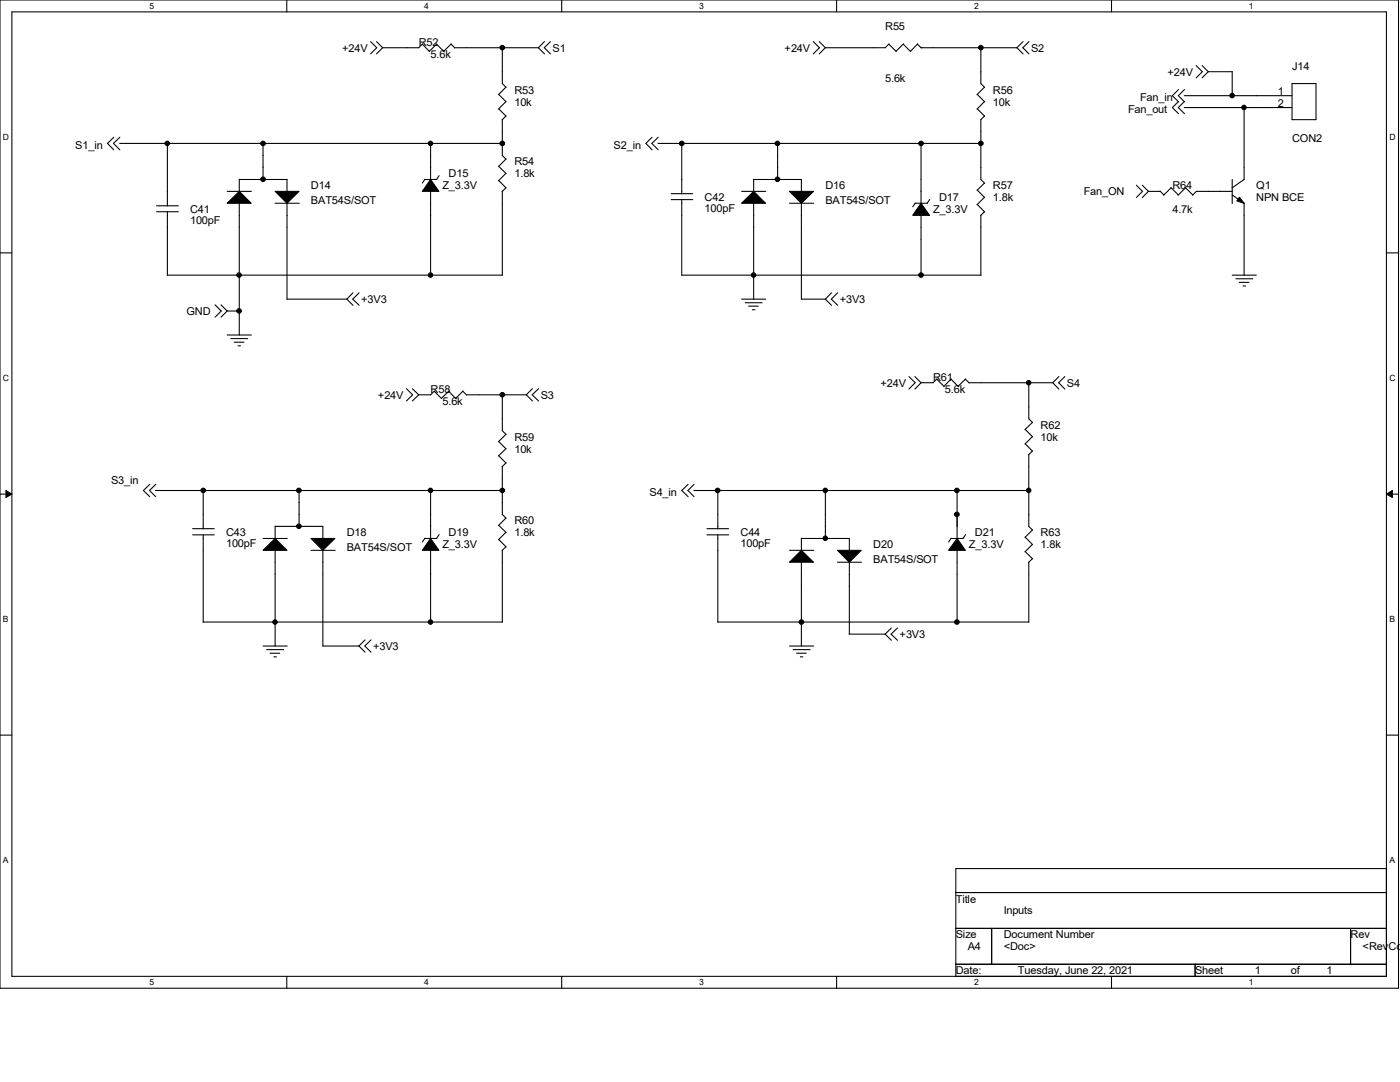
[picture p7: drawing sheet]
<svg xmlns="http://www.w3.org/2000/svg" width="279mm" height="216mm" viewBox="0 0 279 216" stroke-linecap="round" stroke-linejoin="round" font-family="sans-serif">
<path d="M0 0h279.1v197.2h-279.1zM2.4 2.4h274.3v192.4h-274.3z" fill="none" stroke="#000" stroke-width=".21"/>
<g fill="#fff">
<path d="M29.8 .3h.9v1.9h-.9z"/>
<path d="M29.8 195.1h.9v1.9h-.9z"/>
</g>
<path d="M57.2 0v2.4M57.2 194.8v2.4" fill="none" stroke="#000" stroke-width=".21"/>
<g fill="#fff">
<path d="M84.7 .3h.9v1.9h-.9z"/>
<path d="M84.7 195.1h.9v1.9h-.9z"/>
</g>
<path d="M112.1 0v2.4M112.1 194.8v2.4" fill="none" stroke="#000" stroke-width=".21"/>
<g fill="#fff">
<path d="M139.5 .3h1v1.9h-1z"/>
<path d="M139.5 195.1h1v1.9h-1z"/>
</g>
<path d="M167 0v2.4M167 194.8v2.4" fill="none" stroke="#000" stroke-width=".21"/>
<g fill="#fff">
<path d="M194.4 .3h.9v1.9h-.9z"/>
<path d="M194.4 195.1h.9v1.9h-.9z"/>
</g>
<path d="M221.8 0v2.4M221.8 194.8v2.4" fill="none" stroke="#000" stroke-width=".21"/>
<g fill="#fff">
<path d="M249.3 .3h.9v1.9h-.9z"/>
<path d="M249.3 195.1h.9v1.9h-.9z"/>
<path d="M.6 26.4h1.2v1.9h-1.2z"/>
<path d="M277.3 26.4h1.2v1.9h-1.2z"/>
<path d="M.6 74.5h1.2v1.9h-1.2z"/>
<path d="M277.3 74.5h1.2v1.9h-1.2z"/>
</g>
<path d="M0 50.5h2.4M276.7 50.5h2.4" fill="none" stroke="#000" stroke-width=".21"/>
<g fill="#fff">
<path d="M.6 122.6h1.1v1.9h-1.1z"/>
<path d="M277.3 122.6h1.1v1.9h-1.1z"/>
</g>
<path d="M0 98.6h2.4M276.7 98.6h2.4" fill="none" stroke="#000" stroke-width=".21"/>
<path d="M1.2 97.9l1.2 .7-1.2 .7zM276.7 98.6l1.2-.7v1.4z" fill="#000" stroke="#000" stroke-width=".2"/>
<g fill="#fff">
<path d="M.6 170.7h1.1v1.9h-1.1z"/>
<path d="M277.3 170.7h1.1v1.9h-1.1z"/>
</g>
<g fill="none" stroke="#000" stroke-width=".21">
<path d="M74 8.3l1.2 1.2-1.2 1.3M75.1 8.3l1.3 1.2M76.4 9.5l-1.3 1.3M84.3 8.8l1.4 1.5M84.3 8.8l-.7 .7h-7.2M87.1 8.8l1.5 1.5M87.2 8.8l-1.5 1.4M90 8.8l.8 .8M90 8.8l-1.4 1.4M90.7 9.5h16.8M99.5 18.8l1.5 1.5M100.2 9.5v7.2l.8 .7"/>
<path d="M101 17.4l-1.5 1.5M108.7 8.3l-1.3 1.2 1.3 1.3M109.9 8.3l-1.3 1.2 1.3 1.3M162.3 8.3l1.2 1.2-1.2 1.3M163.5 8.3l1.2 1.2M164.7 9.5l-1.2 1.3M177.4 8.8l1.5 1.5M177.4 8.8l-.7 .7h-12M180.3 8.8l1.4 1.5M180.3 8.8l-1.5 1.4M183.1 8.8l.8 .8M183.1 8.8l-1.4 1.4"/>
<path d="M183.8 9.5h19.1M195 18.8l1.5 1.5M195.7 9.5v7.2l.8 .7M196.5 17.4l-1.5 1.5M202.9 9.5l1.3 1.3M204.2 8.3l-1.3 1.2M205.4 8.3l-1.3 1.2 1.3 1.3M235.2 17.9l-1.2 1.2 1.2 1.2M236.3 19.1h21.6M236.4 17.9l-1.2 1.2 1.2 1.2M238.7 13.1l1.2 1.2-1.2 1.2M239.9 13.1l1.2 1.2"/>
<path d="M241.1 14.3l-1.2 1.2M241.1 14.3h4.9M245.9 14.3v4.8M257.9 16.7h4.7v7.2h-4.7zM22.7 27.4l-1.2 1.2 1.2 1.3M23.9 28.6h76.4M23.9 27.4l-1.3 1.2 1.3 1.3M33.4 28.6v12.5M45.3 38.2h4.9M47.8 35.8h9.5v2.4M47.8 35.8v2.4M52.5 28.6v7.2"/>
<path d="M84.8 35.8h2.4M84.8 35.8l-.5 .7M85.9 28.6v7.2M85.9 38.1v16.8M87.6 35.1l-.5 .7M99.5 33.2l1.5 1.4M99.5 36l1.5 1.5M99.5 21.7l1.5 1.5M100.2 23.9v7.1l.8 .8M100.2 38.2v16.7M101 31.7l-1.5 1.5M101 34.6l-1.5 1.5"/>
<path d="M101 37.5l-.8 .7M101 20.3l-1.5 1.5M101 23.2l-.8 .7M130.1 27.4l-1.2 1.2 1.2 1.3M131.3 28.6h64.5M131.4 27.4l-1.3 1.2 1.3 1.3M133.9 39.8h4.4M133.9 38.7h4.4M136.1 28.6v10.1M136.1 39.8v15.1M148 38.2h4.8M150.4 35.8h9.5v2.4"/>
<path d="M150.4 35.8v2.4M155.2 28.6v7.2M183.8 28.6v12M185.5 39.8l-.5 .8M195 21.7l1.5 1.5M195 37.9l1.5 1.5M196.5 20.3l-1.5 1.5M196.5 23.2l-.8 .7v11.9l.8 .8M196.5 36.5l-1.5 1.5M196.5 39.4l-1.5 1.5M226.8 37l1.2 1.2-1.2 1.2M228 37l1.2 1.2"/>
<path d="M229.2 38.2l-1.2 1.2M229.2 38.2h2.4M231.5 38.1l.8 .8M233.7 37.4l1.5 1.5M233.7 37.5l-1.5 1.4M235.2 20.2l-1.2 1.3 1.2 1.2M236.3 21.5h21.6M236.4 20.2l-1.2 1.3 1.2 1.2M236.6 37.4l1.4 1.5M236.6 37.5l-1.5 1.4M245.9 38.9l2.4 1.7M245.9 35.8v4.8"/>
<path d="M245.9 38.2h-7.1l-.8 .7M248.3 21.4v14.4l-2.4 1.7M31.2 42.2h4.4M31.2 41.1h4.4M33.4 54.9h66.8M33.4 42.2v12.7M47.8 40.5v26.4M54.9 40.6h4.8M57.3 59.7h12M57.3 40.6v19.1M70.4 58.4l-1.2 1.3 1.2 1.2M71.7 58.4l-1.3 1.3 1.3 1.2"/>
<path d="M136.1 54.9h59.7M148 59.7h4.8M150.4 40.5v19.2M157.6 40.6h4.8M159.9 59.7h4.9M159.9 40.6v19.1M165.9 58.4l-1.2 1.3 1.2 1.2M167.2 58.4l-1.3 1.3 1.3 1.2M182.6 40.6h2.5M182.7 40.5l-.5 .8M183.8 42.9v12M195 40.8l1.5 1.5"/>
<path d="M195.7 43v11.9M196.5 42.2l-.8 .8M245.9 54.9h4.8M246.6 55.6h3.4M247.3 56.3h2M248.1 57.1h.5M248.3 40.6v14.3M42.9 60.8l1.3 1.3-1.3 1.2M44.1 60.8l1.2 1.3-1.2 1.2M45.3 62.1h2.5M45.3 66.8h4.9M46.1 67.6h3.3"/>
<path d="M46.7 68.3h2M47.5 69h.5M81.1 77.6l1.2 1.2-1.2 1.2M82.3 77.6l1.3 1.2M83.6 78.8l-1.3 1.2M86.7 78.1l1.4 1.4M86.7 78l-.8 .8h-2.3M89.5 78.1l1.5 1.4M89.6 78l-1.5 1.5M92.4 78.1l.7 .7M92.4 78l-1.5 1.5M93.1 78.8h11.9"/>
<path d="M100.2 78.8v7.1l.8 .8M105 78.8l1.3 1.2M106.3 77.6l-1.3 1.2M107.5 77.6l-1.3 1.2 1.3 1.2M148.7 60.4h3.4M149.4 61.1h1.9M150.2 61.8h.5M181.4 75.1l1.2 1.3-1.2 1.2M182.6 75.1l1.2 1.3M183.8 76.4l-1.2 1.2M186.9 75.6l1.5 1.5M187 75.6l-.8 .8h-2.4"/>
<path d="M189.8 75.6l1.5 1.5M189.8 75.6l-1.4 1.5M192.7 75.6l.7 .8M192.7 75.6l-1.5 1.5M193.4 76.4h16.7M205.3 76.4v7.2l.8 .7M210.1 76.4l1.2 1.2M211.3 75.1l-1.2 1.3M212.5 75.1l-1.2 1.3 1.2 1.2M29.9 96.6l-1.3 1.3 1.3 1.2M31 97.9h69.3M31.1 96.6l-1.3 1.3 1.3 1.2"/>
<path d="M40.6 97.8v7.7M59.7 97.9v7.1M85.9 97.9v9.5M99.5 88.1l1.5 1.5-1.5 1.4M99.5 90.9l1.5 1.5M100.2 93.1v9.6l.8 .7M101 86.7l-1.5 1.4M101 92.4l-.8 .7M137.3 96.6l-1.2 1.3 1.2 1.2M138.5 97.9h66.9M138.5 96.6l-1.2 1.3 1.2 1.2M143.3 97.8v7.7"/>
<path d="M164.7 97.8v9.6M191 97.8v9.6M204.6 85.7l1.5 1.5M204.6 88.6l1.5 1.4M205.3 90.7v14.3l.8 .8-1.5 1.4M206 84.3l-1.4 1.4M206 87.1l-1.4 1.5M206 90l-.7 .8M38.4 106.7h4.4M38.4 105.5h4.4M40.6 106.7v17.5M52.5 107.4h4.8"/>
<path d="M54.9 105v2.4M54.9 109.8v19.1M54.9 105h9.5v2.5M62.1 109.8h4.8M64.4 109.8v19.1h7.3M84.8 107.4h2.4M84.8 107.4l-.5 .8M85.9 109.8v14.3M87.6 106.7l-.5 .7M99.5 104.8l1.5 1.5M99.5 107.7l1.5 1.4-.8 .8M100.2 109.8v14.4"/>
<path d="M101 103.4l-1.5 1.5M101 106.2l-1.5 1.5M141.1 106.7h4.3M141.1 105.5h4.3M143.3 106.7v17.5M157.6 109.8h4.8M159.9 109.8v-2.4h9.6v2.5M159.9 112.1v16.8M167.1 112.2h4.8M169.5 112.2v14.3M189.8 107.4h2.4M189.8 107.4l-.5 .8"/>
<path d="M191 109.8v14.4M192.7 106.7l-.5 .7M204.6 107.2l1.5 1.5M204.6 110.1l1.5 1.4M205.3 112.2v12M206 108.6l-1.4 1.5M206 111.5l-.7 .7M40.6 124.1h59.7M52.5 128.9h4.8M53.2 129.6h3.4M53.9 130.3h1.9M54.7 131.1h.5"/>
<path d="M71.6 128.9l1.3 1.2M72.9 127.7l-1.3 1.2M74 127.7l-1.2 1.2 1.2 1.2M143.3 124.1h62M157.6 128.9h4.8M158.3 129.6h3.4M159 130.3h1.9M159.7 131.1h.5M169.5 126.5h7.2M176.7 126.5l1.2 1.3M177.9 125.3l-1.2 1.2M179.1 125.3l-1.3 1.2 1.3 1.3"/>
<path d="M0 146.7h2.4M276.7 146.7h2.4M190.8 173.3h85.9v21.5h-85.9zM190.8 178.1h85.9M190.8 185.3h85.9M190.8 192.4h85.9M197.9 185.3v7.1M238.5 192.4v2.4M269.5 185.3v7.1"/>
</g>
<g fill="#000" stroke="#000" stroke-width=".21">
<path d="M247.4 39.4l.9 1.2-1.5-.5z"/>
<path d="M54.9 38.2h4.8l-2.4 2.4z" fill-rule="evenodd"/>
<path d="M85.9 35.8l1.7 2.4h-3.3z" fill-rule="evenodd"/>
<path d="M157.6 38.2h4.7l-2.4 2.4z" fill-rule="evenodd"/>
<path d="M45.3 40.6l2.5-2.4 2.3 2.4z" fill-rule="evenodd"/>
<path d="M148 40.6l2.4-2.4 2.4 2.4z" fill-rule="evenodd"/>
<path d="M183.8 40.6l1.7 2.4h-3.3z" fill-rule="evenodd"/>
<path d="M52.5 109.8l2.4-2.4 2.4 2.4z" fill-rule="evenodd"/>
<path d="M62.1 107.4h4.7l-2.4 2.4z" fill-rule="evenodd"/>
<path d="M85.9 107.4l1.7 2.4h-3.3z" fill-rule="evenodd"/>
<path d="M159.9 109.8l2.4 2.4h-4.7z" fill-rule="evenodd"/>
<path d="M167.1 109.8h4.8l-2.4 2.4z" fill-rule="evenodd"/>
<path d="M191 107.4l1.7 2.4h-3.4z" fill-rule="evenodd"/>
<circle cx="100.3" cy="9.5" r=".46"/>
<circle cx="195.8" cy="9.5" r=".46"/>
<circle cx="245.9" cy="19.1" r=".44"/>
<circle cx="33.4" cy="28.6" r=".44"/>
<circle cx="52.5" cy="28.6" r=".46"/>
<circle cx="52.5" cy="35.8" r=".46"/>
<circle cx="85.9" cy="28.6" r=".44"/>
<circle cx="100.3" cy="28.6" r=".46"/>
<circle cx="136.1" cy="28.6" r=".46"/>
<circle cx="155.2" cy="35.8" r=".46"/>
<circle cx="155.2" cy="28.6" r=".46"/>
<circle cx="183.8" cy="28.6" r=".46"/>
<circle cx="195.8" cy="28.6" r=".46"/>
<circle cx="248.3" cy="21.4" r=".44"/>
<circle cx="47.7" cy="54.9" r=".46"/>
<circle cx="85.9" cy="54.9" r=".44"/>
<circle cx="150.4" cy="54.9" r=".44"/>
<circle cx="183.8" cy="54.9" r=".46"/>
<circle cx="47.7" cy="62" r=".46"/>
<circle cx="100.3" cy="78.8" r=".46"/>
<circle cx="205.3" cy="76.4" r=".44"/>
<circle cx="40.6" cy="97.9" r=".46"/>
<circle cx="59.7" cy="97.9" r=".46"/>
<circle cx="85.9" cy="97.9" r=".44"/>
<circle cx="100.3" cy="97.9" r=".46"/>
<circle cx="143.2" cy="97.9" r=".46"/>
<circle cx="164.7" cy="97.9" r=".44"/>
<circle cx="191" cy="97.9" r=".46"/>
<circle cx="205.3" cy="97.9" r=".44"/>
<circle cx="59.7" cy="105" r=".46"/>
<circle cx="164.7" cy="107.4" r=".44"/>
<circle cx="191" cy="102.6" r=".46"/>
<circle cx="54.9" cy="124.1" r=".44"/>
<circle cx="85.9" cy="124.1" r=".44"/>
<circle cx="159.9" cy="124.1" r=".46"/>
<circle cx="191" cy="124.1" r=".46"/>
</g>
<g font-size="2.2">
<text x="68.3" y="10.3">+24V</text>
<text x="83.6" y="9.1">R52</text>
<text x="85.9" y="11.5">5.6k</text>
<text x="110.3" y="10.3">S1</text>
<text x="156.6" y="10.3">+24V</text>
<text x="176.7" y="6">R55</text>
<text x="205.8" y="10.3">S2</text>
<text x="176.7" y="16.3">5.6k</text>
<text x="233" y="15.1">+24V</text>
<text x="257.8" y="13.9">J14</text>
<text x="102.7" y="18.7">R53</text>
<text x="102.7" y="21.1">10k</text>
<text x="198.2" y="18.7">R56</text>
<text x="198.2" y="21.1">10k</text>
<text x="225.1" y="22.5">Fan_out</text>
<text x="227.5" y="20.1">Fan_in</text>
<text x="255" y="19.1">1</text>
<text x="255" y="21.4">2</text>
<text x="15" y="29.7">S1_in</text>
<text x="122.5" y="29.7">S2_in</text>
<text x="257.8" y="28.2">CON2</text>
<text x="89.5" y="35.4">D15</text>
<text x="102.7" y="33">R54</text>
<text x="102.7" y="35.4">1.8k</text>
<text x="62.1" y="37.8">D14</text>
<text x="62.1" y="40.6">BAT54S/SOT</text>
<text x="88.3" y="37.8">Z_3.3V</text>
<text x="140.6" y="40.2">C42</text>
<text x="164.7" y="37.8">D16</text>
<text x="164.7" y="40.6">BAT54S/SOT</text>
<text x="187.4" y="40.2">D17</text>
<text x="198.2" y="37.8">R57</text>
<text x="198.2" y="40.2">1.8k</text>
<text x="216.3" y="39">Fan_ON</text>
<text x="234" y="37.8">R64</text>
<text x="250.7" y="37.8">Q1</text>
<text x="250.7" y="40.2">NPN BCE</text>
<text x="37.9" y="42.5">C41</text>
<text x="37.9" y="44.7">100pF</text>
<text x="140.6" y="42.3">100pF</text>
<text x="186.2" y="42.5">Z_3.3V</text>
<text x="234" y="42.5">4.7k</text>
<text x="37.2" y="62.9">GND</text>
<text x="72.1" y="60.5">+3V3</text>
<text x="167.6" y="60.5">+3V3</text>
<text x="175.7" y="77.2">+24V</text>
<text x="186.2" y="76">R61</text>
<text x="212.9" y="77.2">S4</text>
<text x="75.4" y="79.6">+24V</text>
<text x="85.9" y="78.4">R58</text>
<text x="88.3" y="80.8">5.6k</text>
<text x="107.9" y="79.6">S3</text>
<text x="188.6" y="78.4">5.6k</text>
<text x="102.7" y="87.9">R59</text>
<text x="207.7" y="85.6">R62</text>
<text x="207.7" y="87.9">10k</text>
<text x="102.7" y="90.3">10k</text>
<text x="22.2" y="96.5">S3_in</text>
<text x="129.6" y="98.9">S4_in</text>
<text x="45.1" y="107">C43</text>
<text x="69.2" y="107">D18</text>
<text x="89.5" y="107">D19</text>
<text x="102.7" y="104.6">R60</text>
<text x="102.7" y="107">1.8k</text>
<text x="147.8" y="107">C44</text>
<text x="194.6" y="107">D21</text>
<text x="207.7" y="107">R63</text>
<text x="45.1" y="109.2">100pF</text>
<text x="69.2" y="109.9">BAT54S/SOT</text>
<text x="88.3" y="109.4">Z_3.3V</text>
<text x="147.8" y="109.2">100pF</text>
<text x="174.3" y="109.4">D20</text>
<text x="174.3" y="112.3">BAT54S/SOT</text>
<text x="193.4" y="109.4">Z_3.3V</text>
<text x="207.7" y="109.4">1.8k</text>
<text x="74.5" y="129.7">+3V3</text>
<text x="179.5" y="127.3">+3V3</text>
<text x="190.7" y="180.1">Title</text>
<text x="200.3" y="182.5">Inputs</text>
<text x="190.7" y="187.2">Size</text>
<text x="193.1" y="189.7">A4</text>
<text x="200.3" y="189.7">&lt;Doc&gt;</text>
<text x="200.3" y="187.2">Document Number</text>
<text x="269.5" y="187.2">Rev</text>
<text x="271.9" y="189.7">&lt;RevCod</text>
<text x="190.7" y="194.4">Date:</text>
<text x="203.2" y="194.4">Tuesday, June 22, 2021</text>
<text x="238.5" y="194.4">Sheet</text>
<text x="250.4" y="194.4">1</text>
<text x="257.6" y="194.4">of</text>
<text x="264.8" y="194.4">1</text>
</g>
<g font-size="1.7">
<text x="29.8" y="1.8">5</text>
<text x="84.7" y="1.8">4</text>
<text x="139.5" y="1.8">3</text>
<text x="194.4" y="1.8">2</text>
<text x="249.3" y="1.8">1</text>
<text x=".6" y="27.9">D</text>
<text x="277.3" y="27.9">D</text>
<text x=".6" y="76">C</text>
<text x="277.3" y="76">C</text>
<text x=".6" y="124.2">B</text>
<text x="277.3" y="124.2">B</text>
<text x=".6" y="172.3">A</text>
<text x="277.3" y="172.3">A</text>
<text x="29.8" y="196.6">5</text>
<text x="84.7" y="196.6">4</text>
<text x="139.5" y="196.6">3</text>
<text x="194.4" y="196.6">2</text>
<text x="249.3" y="196.6">1</text>
</g>
</svg>
